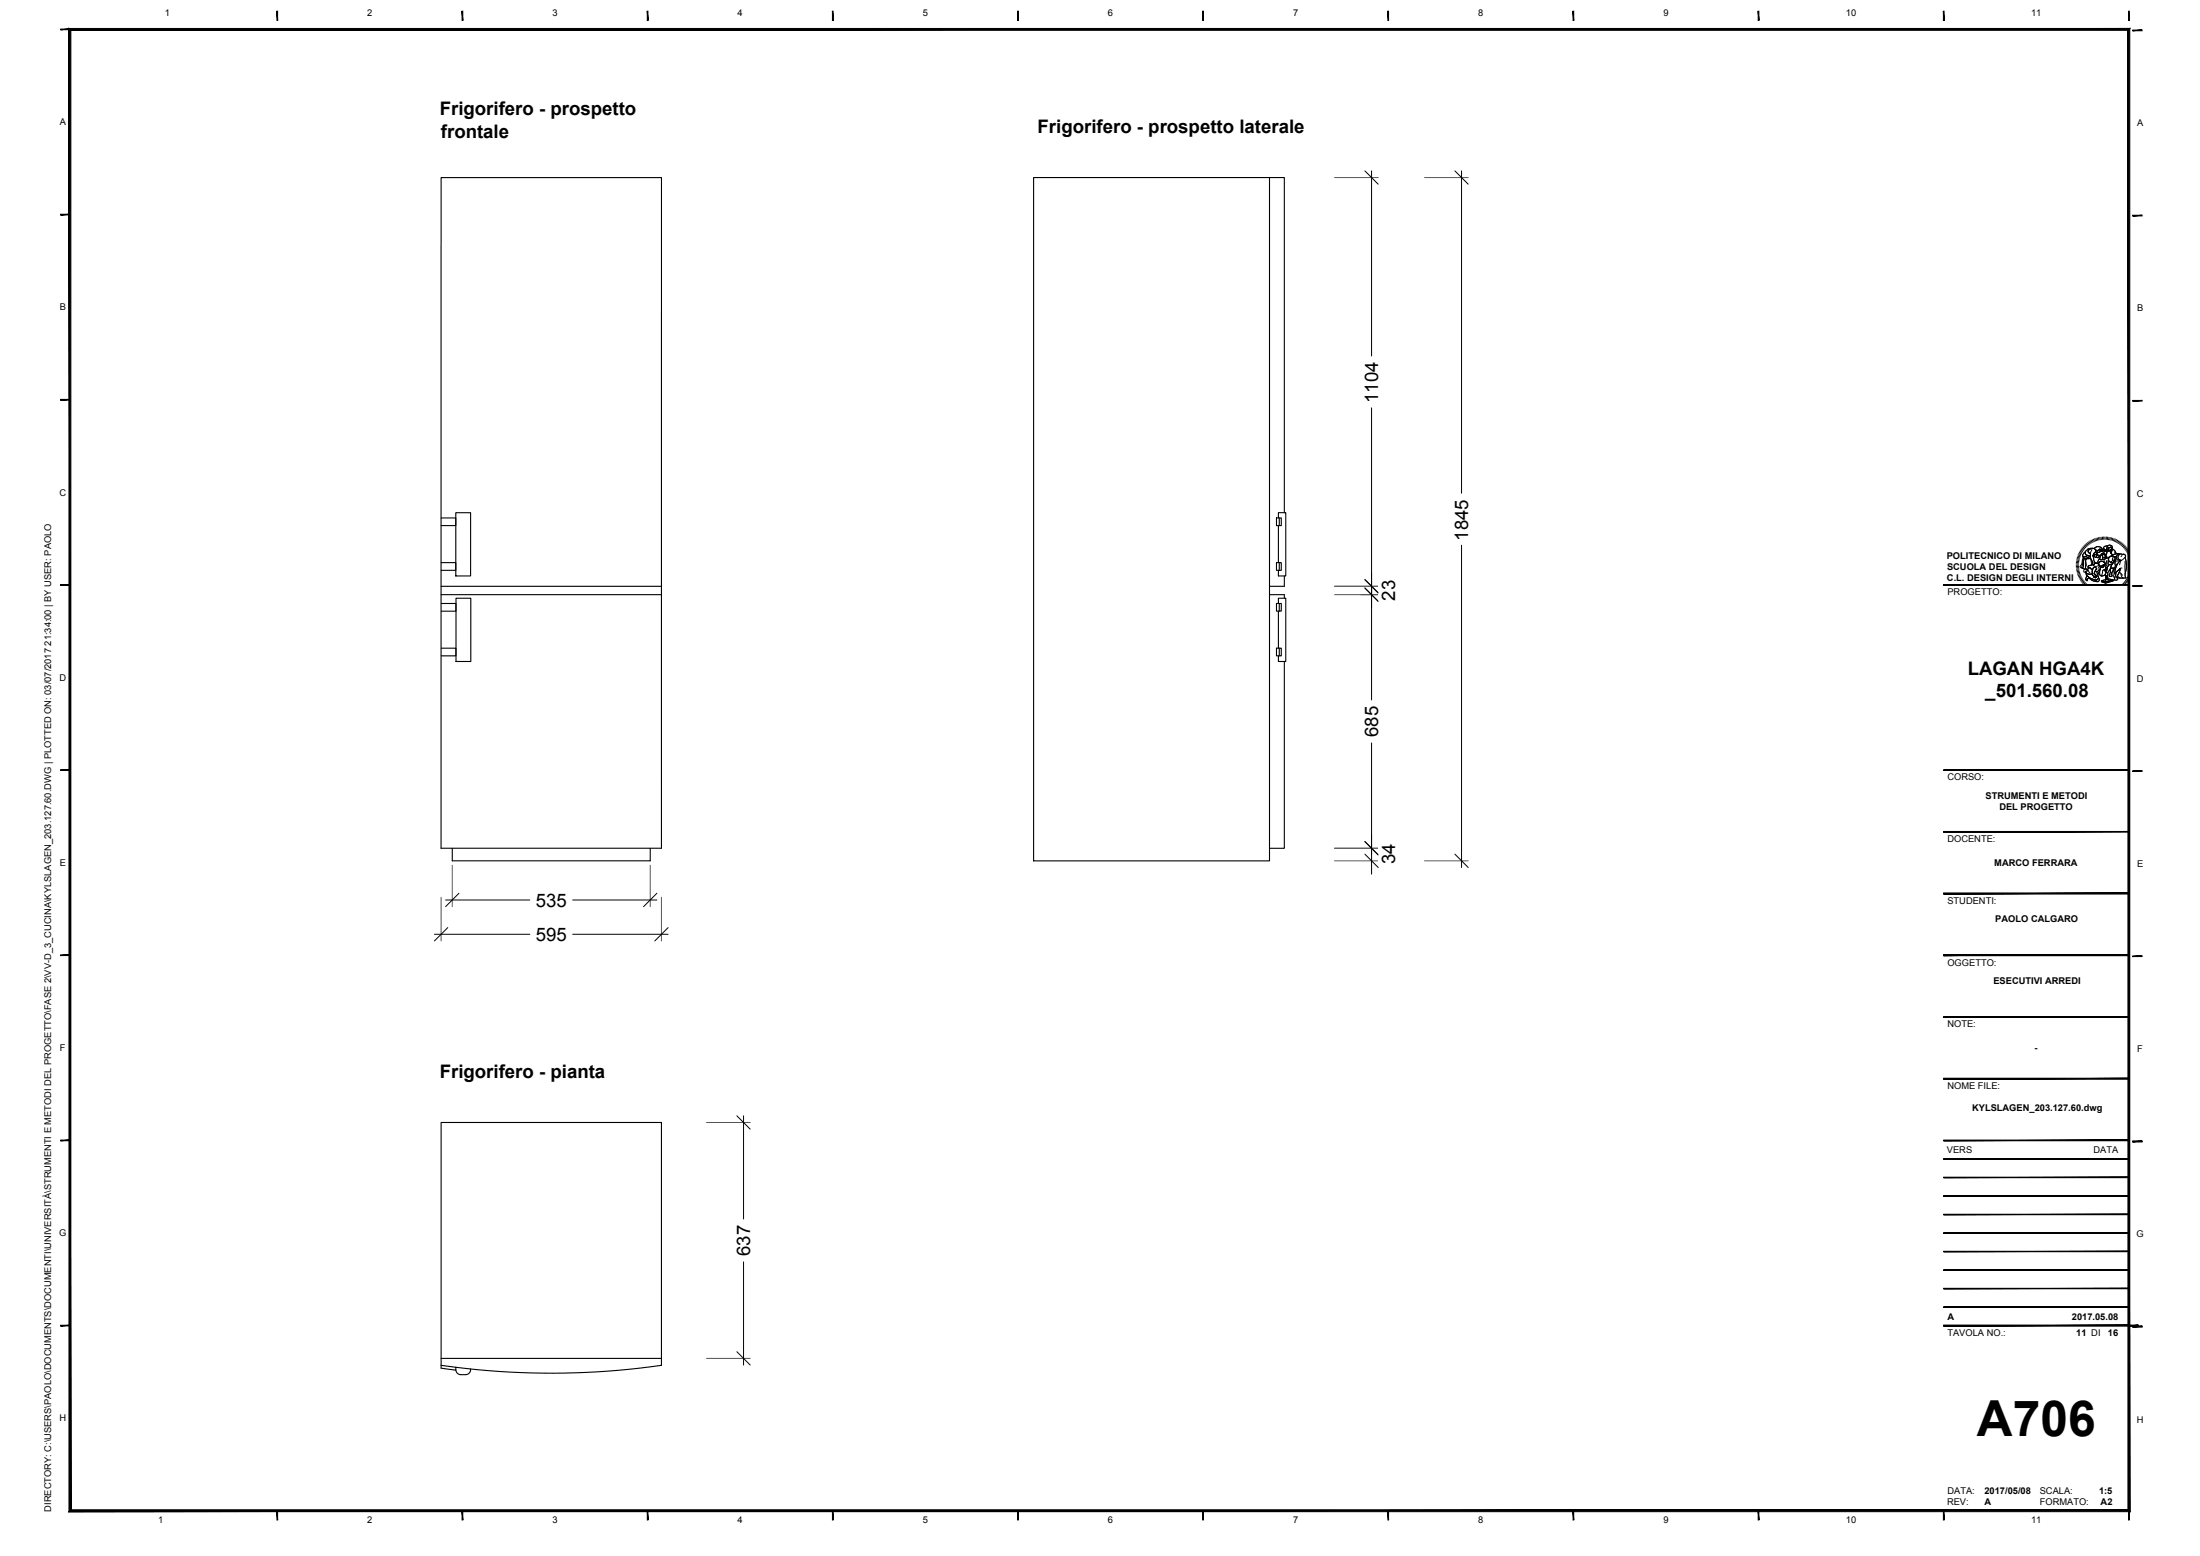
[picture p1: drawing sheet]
<svg xmlns="http://www.w3.org/2000/svg" width="594mm" height="420mm" viewBox="0 0 594 420" stroke-linecap="round" stroke-linejoin="round" font-family="sans-serif">
<!-- layer: 0 -->
<g fill="none" stroke="#000" stroke-width=".3">
<path d="M119.1 48h59.5v181h-59.5zM279.1 47.9h63.7v184.6h-63.7zM342.8 47.9h4v90.5M119.1 139.9h4v2h-4M123.1 138.4h4v17.1h-4zM344.7 139.9h1.3v2h-1.3zM345.2 139.9v-1.5h2v17.1h-2v-1.5M345.4 139.9v2M119.1 151.9h4v2.1h-4M119.1 158.3h59.4M344.7 151.9h1.3v2.1h-1.3zM345.2 141.9v10"/>
<path d="M345.4 151.9v2.1M346.8 155.5v2.8h-4M119.1 160.6h59.4M119.2 175h3.9v2.1h-3.9M119.2 163h3.9v2h-3.9M123.1 161.5h4v17.1h-4zM342.8 160.6h4v.9M344.7 175h1.3v2.1h-1.3zM344.7 163h1.3v2h-1.3zM345.2 163v-1.5h2v17.1h-2v-1.5M345.2 165v10M345.4 163v2"/>
<path d="M345.4 175v2.1M346.8 178.6v50.5h-4M122.1 229v3.4h53.5v-3.4M119.1 366.8h59.5M119.1 368.7l4 .5M123.1 369.2a208.8 208.8 0 0 0 55.5-.5v-65.6h-59.5v66.3l4 .6M123.1 369.2v.6M127.1 369.7v.2a1.34 1.34 0 0 1-1.4 1.3h-1.3a1.33 1.33 0 0 1-1.3-1.4"/>
</g>
<!-- layer: G-ANNO-LOGO -->
<g fill="none" stroke="#000" stroke-width=".27">
<path d="M560.6 152.6h.7M560.6 152.3h.7M560.7 151.9l.6 .1M560.7 151.5l.7 .1M560.8 151.2l.6 .1M560.8 150.8l.7 .2M560.9 150.5l.7 .2M561.1 150.2l.6 .2M561.2 149.8l.6 .3M561.3 149.5l.6 .3M561.3 152.9l-.7 .1M561.3 153.3h-.6"/>
<path d="M561.4 153.6l-.7 .1M561.4 153.9l-.6 .1M561.5 149.2l.6 .3M561.5 154.2l-.7 .2M561.6 154.5l-.7 .2M561.6 148.9l.6 .3M561.7 154.9l-.7 .2M561.8 155.2l-.7 .2M561.8 148.6l.6 .3M561.9 155.5l-.6 .2M562 148.3l.6 .3M562 155.7l-.6 .4"/>
<path d="M562.2 156l-.6 .4M562.2 148l.6 .4M562.4 156.3l-.6 .4M562.4 147.7l.6 .4M562.5 150.3l1.3 .2 .7-.3v.6h-.9a.79 .79 0 0 1-1.1-.4zM562.5 150.2l.1 .5M562.5 156.6l-.5 .4M562.7 147.4l.5 .5M562.7 150.7l-.3 .6-.1 1.3-.3 .7 .4 .2M562.7 156.9l-.5 .4M562.9 149.2l.3-.2-.1 .3a.83 .83 0 0 0 1 .8l.3 .1-.5 .3-.6-.2-.4 .1a.51 .51 0 0 1-.5-.4 .51 .51 0 0 1 .3-.6zM562.9 147.2l.5 .5"/>
<path d="M562.9 157.1l-.5 .4M563 150.8h.4l-.2 .5 .1 1.2-.1 1.1h-.2a.43 .43 0 0 1-.5-.1 .43 .43 0 0 1 .1-.6v-1.4zM563 150.8l-.3 .4-.2 2a.39 .39 0 0 0 .1 .4 .39 .39 0 0 0 .5 0M563.1 149l-.5 .5a.44 .44 0 0 0-.2 .6 .44 .44 0 0 0 .5 .3l.4-.1 .6 .2 .5-.3M563.1 157.4l-.5 .4M563.2 146.9l.5 .5M563.2 154.4a1.17 1.17 0 0 0 1.6 .6l.2-.1M563.3 148.7l.6-.5 1.3-.1a1.01 1.01 0 0 0-1.3 1l.6 .3v.8l-.5-.1a.77 .77 0 0 1-.9-.8zM563.3 154.7l.6 .3 1.1-.1 .1 .4 .3 .3-.1 .3 .3-.2 .2 .3-.1-.5 .3 .4-.1-.4 .4 .1-.8-.7 .3-.7 .4 .1 .3 1.1a.79 .79 0 0 1 0 .9 .79 .79 0 0 1-1 .3l-1.5-.8-.6-.5zM563.3 154.7l.1 .6 .8 .6 1.9 .9M563.4 157.6l-.5 .5M563.4 150.8h1.1l.6 1.2v.4l-.4 .2a.61 .61 0 0 0-.8 .7l.2 .1-.4 .4a.54 .54 0 0 1-.5-.8v-1.7z"/>
<path d="M563.4 150.9l-.2 .6v2.1M563.5 146.7l.4 .5M563.5 155.4l.8 .6 1 .4a.93 .93 0 0 0 1.4-.4 .65 .65 0 0 1 0 .9 .65 .65 0 0 1-.9 .1l-1.3-.6a.45 .45 0 0 0-.5-.3 .45 .45 0 0 0-.4 .4l.1 .3h-.3a.84 .84 0 0 1 0-1.2zM563.5 155.4l-.1 .2a.84 .84 0 0 0 0 1.2l.3-.2-.1-.1a.49 .49 0 0 1 .4-.4 .49 .49 0 0 1 .5 .3l.9 .5a1.05 1.05 0 0 0 1.5-.2l-.2-.7M563.6 157.8l-.4 .5M563.7 153.8a.51 .51 0 0 0-.8-.1 .51 .51 0 0 0 .1 .8 .62 .62 0 0 1 .5-.4 .62 .62 0 0 1 .6 .4l.3 .2M563.7 146.5l.5 .5M563.9 158l-.5 .6M563.9 153.5l.4-.2 .2 .1a.73 .73 0 0 1 .5 1v.5a1.19 1.19 0 0 1-1.8-.5l.6-.3-.1-.2zM563.9 152.8l1.2-.4 .3 .2 .2-.4 .5-.2 .5 .3 .3 .3a.99 .99 0 0 1 .1 1.2 .99 .99 0 0 1-1.1 .4v-.2a.47 .47 0 0 0 0-.8 .47 .47 0 0 0-.7 .3l-.2 .4-.7-.6a.29 .29 0 0 1-.4 0 .29 .29 0 0 1 0-.5zM564 146.3l.4 .5M564.1 158.2l-.4 .6"/>
<path d="M564.1 148.4a.93 .93 0 0 1 1.1-.3 .93 .93 0 0 1 .6 .9l-.2 .3a.99 .99 0 0 0-.2 1.5 1.08 1.08 0 0 0 .7 1.3l-.5 .1-.2 .4a.39 .39 0 0 1-.3-.2 .39 .39 0 0 1 0-.5l-.6-1.1v-1.3a.62 .62 0 0 1-.5-.4 .62 .62 0 0 1 .1-.7zM564.2 153.2l.8 .7M564.3 153.3l-.5 .4v.4M564.3 146.1l.4 .6M564.4 158.4l-.4 .6M564.5 150.8l-1.9-.1-.3 .5a2.03 2.03 0 0 1-.6 1.7l.2 .4M564.6 158.6l-.3 .6M564.7 145.9l.3 .6M564.7 151.1l.2 1.4M564.9 148.4l-.4 .8v1.1l.6 1.5a.55 .55 0 0 0 .3 .8l.2-.4 .4-.2a1.03 1.03 0 0 1-.7-1.4 1.45 1.45 0 0 1 .6-1.7 .97 .97 0 0 0-1.3-.8l-.8 .2-.6 .5-.1 .5a.83 .83 0 0 0 1 .8l.3 .1M564.9 158.8l-.3 .6M565 145.7l.3 .6"/>
<path d="M565.1 152.4l-.4 .2a.61 .61 0 0 0-.8 .7l.1 .1M565.2 148.1a.99 .99 0 0 0-1.3 1l.6 .3M565.2 158.9l-.3 .6M565.3 145.6l.3 .6M565.4 149.4l.4-.3 .6-.1-.1 .6-1.2 .5zM565.4 149.9l.8-.3 .3 .3a.33 .33 0 0 0-.4 .2 .33 .33 0 0 0 .2 .4h-.1a.61 .61 0 0 1-.8-.6zM565.4 149.9a.58 .58 0 0 0 .8 .6M565.5 153.1a.48 .48 0 0 1 .6 .3 .48 .48 0 0 1-.2 .6l-.4 .9 .8 .7-.4-.1 .1 .4-.3-.4 .1 .5-.2-.3-.3 .2 .1-.3-.3-.3-.1-.4v-1zM565.5 153.1a.48 .48 0 0 1 .6 .3 .48 .48 0 0 1-.2 .6l-.4 1 .8 .6-.4-.1 .1 .4-.3-.4 .1 .5-.2-.3-.2 .2v-.3l-.3-.3-.1-.4v-1zM565.5 159l-.2 .7M565.5 148.1l.8-.5 1 .2a.3 .3 0 0 1 .3 .3 .3 .3 0 0 1-.4 .3l-.2-.2-.6 .5-.5-.2M565.6 145.5l.3 .6"/>
<path d="M565.7 147.9l1.1-.3 .7 .4a.23 .23 0 0 1 .1 .3 .23 .23 0 0 1-.2 .1l-.4-.2-.1 .2-.6 .3-.8-.5zM565.8 159.2l-.2 .6M565.8 148.5l.7 .1 .6-.4 .3 .2-.2 .6-.4 .2-.5-.2-.5 .1zM566 145.3l.2 .7M566.1 152l.6 .3 .4 .6a.76 .76 0 0 1-.4 1.1M566.1 159.3l-.2 .6M566.2 150h.8l-.2 .1a.38 .38 0 0 1-.4 .5 .38 .38 0 0 1-.3-.6zM566.2 154.4l.3 1a.79 .79 0 0 1 0 .9 .79 .79 0 0 1-.9 .3M566.2 149.6l.3 .3M566.3 149.4v.2l-1.2 .5M566.3 152.9l-.8 .2M566.3 145.2l.2 .7"/>
<path d="M566.4 149l-.4 .5M566.4 159.4l-.1 .6M566.5 152.6l.7 .4M566.6 149.9a.34 .34 0 0 0-.5 .4 .34 .34 0 0 0 .5 .3 .34 .34 0 0 0 .2-.5l.2-.1h-.6M566.6 153a.7 .7 0 0 1 .1 1 .7 .7 0 0 1-.9 .2M566.7 152.3v-.3l.6-.5 1 .3 .1 .3a.25 .25 0 0 1 .1 .4 .25 .25 0 0 1-.4 0l-1 .4 .6 .4 .4-.3 .1-.4a.44 .44 0 0 0 .3-.4 .44 .44 0 0 0-.4-.4l-.9-.2-.5 .7-.2-.1v-.5l.5-.8 .2 .2h1.1l.5-.4v-.3l.6 .2 .1 1a.67 .67 0 0 0-.1 1l-.3 .6-.4 .1-.2 .6-.3-.1 .1 .3a.23 .23 0 0 1 .3 0 .23 .23 0 0 1 0 .4l.2-.3-.4 1.1a.95 .95 0 0 1-1.4-.1l-.4-.3 .4-.6 .2-1.1M566.7 145.2l.1 .6M566.7 152l.6-.5 .5 .1 .6 .4a.32 .32 0 0 1 .1 .5 .32 .32 0 0 1-.5 0l-.3 .2a.51 .51 0 0 1-.5 .3 .51 .51 0 0 1-.4-.5zM566.7 154.9l.8 .6M566.8 159.5l-.2 .6M566.9 149h.1M566.9 148.6l.2 .1"/>
<path d="M567 150.9a1.29 1.29 0 0 0-.5 1.3M567 154.3v.9M567 145.1l.1 .7M567 148.6v.1M567.1 159.5l-.1 .7M567.1 152.9l1.1-.4-.1 .5-.4 .3-.5-.2zM567.1 153.7l-.3 .9-.4 .5M567.3 148.8l.8-.2a.28 .28 0 0 1 .2 .4 .28 .28 0 0 1-.4 0zM567.4 145v.7M567.4 148.4l-.2 .6-.4 .2-.5-.2-.5 .2M567.4 149.7l.5-.3 .4 .1 .5 .9a.24 .24 0 0 1-.1 .4 .24 .24 0 0 1-.3-.2 .24 .24 0 0 1 .2-.3l-.2-.6a.43 .43 0 0 0-.7-.1 .43 .43 0 0 0 0 .7 .49 .49 0 0 1 0 .8 .49 .49 0 0 1-.8-.3zM567.4 159.6l-.1 .6"/>
<path d="M567.5 156.8l1.9-.5 1.2 .3-2 .6zM567.5 156.8l1.1 .4v.3l-1.1-.4zM567.7 149.6l.6 .1 .2 .5a.64 .64 0 0 1 0 .7 .64 .64 0 0 1-.7 .2zM567.7 145l.1 .7M567.7 159.6v.7M567.8 148.6v-.3a.52 .52 0 0 1 .6 0 .52 .52 0 0 1 .2 .5l-.2 .1M567.8 153.1h.1M567.8 154l-.3 1.5 1-.2M567.8 148.4a.52 .52 0 0 1 .6-.1 .52 .52 0 0 1 .2 .5l-.2 .1-.2-.3h-.4zM567.9 152.7l.1 .1M567.9 153h.1M568 152.8h-.1"/>
<path d="M568 149.8h.1M568 149.7l-.1 .2M568 159.6v.7M568.1 145v.7M568.2 148.7l-.5-.1-.4 .2h.3a.38 .38 0 0 0 .4 .3 .38 .38 0 0 0 .4-.3l-.2-.2v.2M568.2 153.8l.3 .1 .1-.4a.22 .22 0 0 1 .2-.3 .22 .22 0 0 1 .2 .2l-.4 1.1a.23 .23 0 0 0 0-.4 .23 .23 0 0 0-.3 0zM568.2 151.1v.7M568.2 152.5l-.1 .5a.51 .51 0 0 1-.9 0M568.3 149.6l.2 .3-.1 .1M568.4 159.6v.7M568.4 149.8a.43 .43 0 0 0-.7-.2 .43 .43 0 0 0 0 .7 .5 .5 0 0 1 0 .8 .5 .5 0 0 1-.7-.4l.4-1 .7-.3 .4 .3 .3 .7a.24 .24 0 0 1-.1 .4 .24 .24 0 0 1-.3-.3M568.4 145v.7"/>
<path d="M568.5 150.1l-.2 .1M568.5 149.9a.42 .42 0 0 1-.1 .6 .42 .42 0 0 1-.6-.1M568.5 150.8l-.3 .3h-.4M568.6 157.2l2-.6v.3l-2 .6zM568.6 157.2v.3M568.6 148.8l.2-.1 .1 .4-.2 .9M568.7 153.3h.1M568.7 153.9l-.1 .6 .2-.3M568.7 159.6v.7M568.7 148.4l.1 .4M568.8 150.4l-.2-.5a.89 .89 0 0 0 .1-1.2l-.5-.4a.45 .45 0 0 1-.1-.6 .45 .45 0 0 1 .5-.2h.6l-.3 .7 .1 .8 .2-.1v-.4l.3 .3 .5-.1-.1 .6 .2-.1 .4 .7-1.1 .7M568.8 145l-.1 .7"/>
<path d="M568.8 153.7l-.1 .2-.1-.2M568.8 151.4l-.1 1.3M568.8 150.6l.5 .2M569 155.4l.1-.1 .1 1.1-.2-.6-.4 .7zM569 152.5l-.4 .4v.4M569 159.6l.1 .7M569.1 153.2l-.4 .1-.2 .6h-.4l.3 .2h.2M569.1 151.4l-.4 .9M569.1 145v.7M569.2 147.5h-.5a.63 .63 0 0 0-.7 .7M569.2 148.5l.3 .3 .5-.1M569.3 147.3l.5-.1 .6 .5v.8l-.4 .9 .2-1.3a.3 .3 0 0 0-.1-.4 .3 .3 0 0 0-.4 .2l-.3 .1-.2 .9-.2 .1-.1-.8z"/>
<path d="M569.3 147.3l.5-.1 .6 .4v.9l-.4 .9 .2-1.3a.27 .27 0 0 0-.1-.3 .27 .27 0 0 0-.4 .1h-.3l-.2 1-.2 .1-.1-.8zM569.3 159.5l.1 .7M569.4 150.6l.1-.1a1.44 1.44 0 0 1 1.9 .2l-.3 .8a.88 .88 0 0 1-.8 .5 .88 .88 0 0 1-.8-.5zM569.4 148.2h.2M569.4 152.5l.9-.1-.7 1.6a1.52 1.52 0 0 0-.5 1.5l-.1-.1-.4 .6-.1-.9zM569.4 152.6l-.9 2.5 .2 .9 .4-.7 .2 1.4-.3-.9-.4 1.1 .1-.9M569.4 147.9h.4a.29 .29 0 0 1 .4 0 .29 .29 0 0 1 0 .3l-.2 .5-.6 .1-.2-.3zM569.5 148.6l.1 .1M569.5 151.5v.1a.63 .63 0 0 0-.1 .9l.9-.1 .5-.6M569.5 145.1l-.1 .6M569.5 148.3h.1M569.6 148.5v.1"/>
<path d="M569.7 159.5l.1 .7M569.8 145.1l-.1 .7M569.9 148.4h.2M569.9 148.4v.1M569.9 153.5l.8-.1-.5 1.5a.44 .44 0 0 1-.2 .8l-.4-.2zM570 159.4l.1 .7M570.1 149.2l.4 .6M570.2 151.7h.1M570.2 145.2l-.2 .7M570.3 150l1-.4 .8-.1-.7 1zM570.3 152.4l-.7 1.6a1.52 1.52 0 0 0-.5 1.5M570.3 159.3l.2 .7"/>
<path d="M570.3 151.6l-.3 .1M570.4 148.2a1.28 1.28 0 0 1 .9 1.1l.3 .2-.6 .2a.55 .55 0 0 1-.7-.1 .55 .55 0 0 1-.1-.7zM570.4 148.2l.7 .5 .2 .5M570.4 151.9l-.1 .1M570.5 145.3l-.2 .7M570.6 159.2l.2 .7M570.6 156.6v.3l-2 .6-1.1-.4v-.3l1.1 .4 2-.6a6.2 6.2 0 0 0-3.1 .2M570.7 153.4l-.5 1.3 .2 .8-.2 .1-.6-.1 .3-2M570.9 145.4l-.3 .7M570.9 151.6l.3-.1-.1 .8a.65 .65 0 0 1 .2 .7 .65 .65 0 0 1-.6 .4l-.8 .1 .3-1.1zM570.9 159.1l.3 .6M570.9 151.3v.4"/>
<path d="M570.9 150.3l.4 .1 .1 .3M571 149.1l.5 .4M571.1 153.4l-1.2 .1M571.1 154.7l-.1 .3 .3 .2M571.2 145.6l-.2 .6M571.2 159l.3 .6M571.2 151.5v1.3l-.3 1a1.83 1.83 0 0 0-.1 2l.2 .2M571.4 154.5l1.1-1-.5 1.6a1.28 1.28 0 0 0-.2 1.4l-.1 .1a.46 .46 0 0 1-.7 0 .46 .46 0 0 1 .1-.7zM571.4 150.5a1.04 1.04 0 0 1 .6-.9 1.04 1.04 0 0 1 1.1 .1 .56 .56 0 0 1 .8 .2 .56 .56 0 0 1-.2 .8l-.3 .2a1.08 1.08 0 0 1-1.1 .5 1.08 1.08 0 0 1-.8-.7M571.4 150.7l-.5 .7a.63 .63 0 0 1-.9 .5l-.2-.2a.73 .73 0 0 1-.2-1.1l.6-.3a.33 .33 0 0 1 .4 .1 .33 .33 0 0 1-.2 .5l.1 .2a.22 .22 0 0 0 .1 .3 .22 .22 0 0 0 .3-.2l.2-.4-.1-.5-.7-.2-.9 .4v.5M571.5 158.8l.3 .6M571.5 152.3v.5"/>
<path d="M571.5 145.7l-.2 .6M571.8 158.7l.3 .6M571.9 145.9l-.4 .6M571.9 151.4l-.9 .1M572 155.7l.5 .4M572.1 158.5l.3 .6M572.2 146l-.4 .6M572.2 149.5a2.54 2.54 0 0 0-2 .6M572.3 158.3l.4 .6M572.3 154.5l.9 .8M572.4 151.4a6.7 6.7 0 0 0-1.4 3.5l1.5-1.4 .5-.1M572.4 149.6a.92 .92 0 0 0-.5 1 .92 .92 0 0 0 1 .7"/>
<path d="M572.4 149.6l.6 .1a.62 .62 0 0 1 .7 0 .62 .62 0 0 1 .2 .7l.2 1.2a8.1 8.1 0 0 1-.3 3.7l.3 .7-1.9 .1a.45 .45 0 0 1-.6-.3 .45 .45 0 0 1 .3-.6l.6-1.7-1.5 1.4a5.8 5.8 0 0 1 1.5-3.5l.4-.1a.92 .92 0 0 1-1-.7 .92 .92 0 0 1 .5-1zM572.5 146.2l-.4 .6M572.5 153.5l-.5 1.6a1.28 1.28 0 0 0-.2 1.4l-.1 .1a.46 .46 0 0 1-.7 0 .46 .46 0 0 1 .1-.7l.3-1.4M572.6 158.1l.4 .6M572.6 151.4l-.2 1.1M572.7 154.9l.2 .8 .5 .4M572.8 146.4l-.4 .6M572.8 157.9l.5 .5M573 150l-.3 .3M573.1 146.6l-.5 .6M573.1 157.7l.4 .5M573.3 157.5l.5 .5"/>
<path d="M573.3 146.9l-.4 .5M573.5 157.3l.5 .4M573.6 147.1l-.5 .5M573.8 157l.5 .4M573.8 151.6l.1 3.3M573.8 147.4l-.5 .4M573.9 150.5a9.5 9.5 0 0 1 0 5l.2 .5h-2.4M573.9 156.7l.6 .4M574.1 147.6l-.5 .5M574.1 156.5l.6 .3M574.3 156.2l.6 .3M574.3 147.9l-.5 .4"/>
<path d="M574.5 155.9l.6 .3M574.5 148.2l-.5 .4M574.6 155.6l.6 .3M574.7 148.5l-.5 .3M574.7 155.3l.7 .3M574.9 155l.6 .3M574.9 148.8l-.6 .3M575 154.7l.6 .2M575.1 154.4l.6 .2M575.1 149.1l-.6 .3M575.1 154.1l.7 .1M575.2 153.8l.7 .1"/>
<path d="M575.2 153.4l.7 .1M575.2 149.4l-.6 .3M575.3 153.1l.6 .1M575.3 152.9h.7M575.4 149.7l-.6 .3M575.5 150.1l-.6 .2M575.6 150.4l-.6 .2M575.7 150.8l-.6 .1M575.8 151.1l-.7 .1M575.9 151.5l-.7 .1M575.9 151.8l-.7 .1M575.9 152.2h-.6"/>
<path d="M576 152.5h-.7"/>
</g>
<!-- layer: G-ANNO-TTLB -->
<g fill="#fff" stroke="#fff" stroke-width=".27">
<path d="M549.9 157.9l30.7 4.4-5.7-4.4zM549.9 157.9l30.7 4.4h-30.7z"/>
<path d="M574.9 143.4h5.7l-5.7 14.5zM580.6 143.4l-5.7 14.5 5.7 4.4z"/>
</g>
<path d="M549.9 157.9h25v-14.5h5.7v18.9h-30.7z" fill="none" stroke="#fff" stroke-width=".27"/>
<g fill="#000" stroke="#000" stroke-width=".27">
<path d="M16.4 8h2.5v-.2zM16.4 7.8h2.5l-2.5 .2z"/>
<path d="M18.6 7.7l.5 400v-399.5zM18.6 7.7l.5 400-.5 .5zM19.1 407.7l-.5 .5 556-.5zM18.6 408.2l556-.5 .5 .5zM574.6 8.2v399.5l.5 .5zM574.6 8.2l.5-.5v400.5zM19.1 8.2h555.5l.5-.5zM18.6 7.7h556.5l-556 .5z"/>
<path d="M74.8 3l.2 2.5v-2.5zM74.8 3l.2 2.5h-.2z"/>
<path d="M124.8 3l.2 2.5v-2.5zM124.8 3l.2 2.5h-.2z"/>
<path d="M174.8 3l.2 2.5v-2.5zM174.8 3l.2 2.5h-.2z"/>
<path d="M224.8 3l.2 2.5v-2.5zM224.8 3l.2 2.5h-.2z"/>
<path d="M274.8 3l.2 2.5v-2.5zM274.8 3l.2 2.5h-.2z"/>
<path d="M324.8 3l.2 2.5v-2.5zM324.8 3l.2 2.5h-.2z"/>
<path d="M374.8 3l.2 2.5v-2.5zM374.8 3l.2 2.5h-.2z"/>
<path d="M424.8 3l.2 2.5v-2.5zM424.8 3l.2 2.5h-.2z"/>
<path d="M474.8 3l.2 2.5v-2.5zM474.8 3l.2 2.5h-.2z"/>
<path d="M524.8 3l.2 2.5v-2.5zM524.8 3l.2 2.5h-.2z"/>
<path d="M574.8 3l.2 2.5v-2.5zM574.8 3l.2 2.5h-.2z"/>
<path d="M575.9 8.3h2.5v-.2zM575.9 8.1h2.5l-2.5 .2z"/>
<path d="M16.4 58h2.5v-.1zM16.4 57.9h2.5l-2.5 .1z"/>
<path d="M575.9 58.3h2.5v-.2zM575.9 58.1h2.5l-2.5 .2z"/>
<path d="M16.4 108h2.5v-.2zM16.4 107.8h2.5l-2.5 .2z"/>
<path d="M575.9 108.3h2.5v-.2zM575.9 108.1h2.5l-2.5 .2z"/>
<path d="M16.4 158h2.5v-.2zM16.4 157.8h2.5l-2.5 .2z"/>
<path d="M524.9 158h50v-.2zM524.9 157.8h50l-50 .2z"/>
<path d="M575.9 158.3h2.5v-.2zM575.9 158.1h2.5l-2.5 .2z"/>
<path d="M16.4 208h2.5v-.2zM16.4 207.8h2.5l-2.5 .2z"/>
<path d="M524.9 208h50v-.2zM524.9 207.8h50l-50 .2z"/>
<path d="M575.9 208.3h2.5v-.2zM575.9 208.1h2.5l-2.5 .2z"/>
<path d="M524.9 224.7h50v-.2zM524.9 224.5h50l-50 .2z"/>
<path d="M16.4 258h2.5v-.2zM16.4 257.8h2.5l-2.5 .2z"/>
<path d="M524.9 241.2v.2l50-.2zM524.9 241.4l50-.2v.2z"/>
<path d="M524.9 257.8v.2l50-.2zM524.9 258l50-.2v.2z"/>
<path d="M524.9 257.8v.2l50-.2zM524.9 258l50-.2v.2z"/>
<path d="M524.9 257.8v.2l50-.2zM524.9 258l50-.2v.2z"/>
<path d="M524.9 257.8v.2l50-.2zM524.9 258l50-.2v.2z"/>
<path d="M524.9 241.4h50v-.2zM524.9 241.2h50l-50 .2z"/>
<path d="M575.9 258.3h2.5v-.2zM575.9 258.1h2.5l-2.5 .2z"/>
<path d="M524.9 274.5v.2l50-.2zM524.9 274.7l50-.2v.2z"/>
<path d="M524.9 291.2v.2l50-.2zM524.9 291.4l50-.2v.2z"/>
<path d="M524.9 291.2v.2l50-.2zM524.9 291.4l50-.2v.2z"/>
<path d="M16.4 308h2.5v-.1zM16.4 307.9h2.5l-2.5 .1z"/>
<path d="M524.9 317.9h50zM524.9 318l50-.1z"/>
<path d="M524.9 312.9h50zM524.9 313l50-.1z"/>
<path d="M524.9 307.9v.1l50-.1zM524.9 308l50-.1v.1z"/>
<path d="M575.9 308.3h2.5v-.2zM575.9 308.1h2.5l-2.5 .2z"/>
<path d="M575.9 308.3h2.5v-.2zM575.9 308.1h2.5l-2.5 .2z"/>
<path d="M524.9 337.9h50zM524.9 338l50-.1z"/>
<path d="M524.9 332.9h50zM524.9 333l50-.1z"/>
<path d="M524.9 327.9h50zM524.9 328l50-.1z"/>
<path d="M524.9 322.9h50zM524.9 323l50-.1z"/>
<path d="M16.4 358h2.5v-.2zM16.4 357.8h2.5l-2.5 .2z"/>
<path d="M524.9 357.8v.2l50-.2zM524.9 358l50-.2v.2z"/>
<path d="M524.9 357.8v.2l50-.2zM524.9 358l50-.2v.2z"/>
<path d="M524.9 352.9h50zM524.9 353l50-.1z"/>
<path d="M524.9 347.9h50zM524.9 348l50-.1z"/>
<path d="M524.9 342.9h50zM524.9 343l50-.1z"/>
<path d="M574.9 358h2.5v-.2zM574.9 357.8h2.5l-2.5 .2z"/>
<path d="M574.9 358h2.5v-.2zM574.9 357.8h2.5l-2.5 .2z"/>
<path d="M575.9 358.3h2.5v-.2zM575.9 358.1h2.5l-2.5 .2z"/>
<path d="M575.9 358.3h2.5v-.2zM575.9 358.1h2.5l-2.5 .2z"/>
<path d="M74.8 407.9l.2 2.5v-2.5zM74.8 407.9l.2 2.5h-.2z"/>
<path d="M124.8 407.9l.2 2.5v-2.5zM124.8 407.9l.2 2.5h-.2z"/>
<path d="M174.8 407.9l.2 2.5v-2.5zM174.8 407.9l.2 2.5h-.2z"/>
<path d="M224.8 407.9l.2 2.5v-2.5zM224.8 407.9l.2 2.5h-.2z"/>
<path d="M274.8 407.9l.2 2.5v-2.5zM274.8 407.9l.2 2.5h-.2z"/>
<path d="M324.8 407.9l.2 2.5v-2.5zM324.8 407.9l.2 2.5h-.2z"/>
<path d="M374.8 407.9l.2 2.5v-2.5zM374.8 407.9l.2 2.5h-.2z"/>
<path d="M424.8 407.9l.2 2.5v-2.5zM424.8 407.9l.2 2.5h-.2z"/>
<path d="M474.8 407.9l.2 2.5v-2.5zM474.8 407.9l.2 2.5h-.2z"/>
<path d="M524.8 407.9l.2 2.5v-2.5zM524.8 407.9l.2 2.5h-.2z"/>
<path d="M574.8 407.9l.2 2.5v-2.5zM574.8 407.9l.2 2.5h-.2z"/>
</g>
<!-- layer: G-ANNO-TEXT -->
<g fill="none" stroke="#545454" stroke-width=".27">
<path d="M360.4 47.9h11.8M384.7 47.9h11.8M360.4 158.3h11.8M360.4 160.6h11.8M122.1 233.6v11.2M175.6 233.6v11.2M360.4 232.4h11.8M360.4 229h11.8M384.7 232.4h11.8M119.1 242.3v11.8M178.6 242.3v11.8M190.8 303.1h11.8"/>
<path d="M190.8 366.8h11.8"/>
</g>
<path d="M370.4 46.1v50M394.7 46.1v87.1M370.4 110.1v78.9M394.7 147.2v87M370.4 200.6v35.4M117.3 252.3h25.8M120.3 243h22.8M154.7 252.3h25.7M154.7 243h22.7M200.8 301.3v27.9M200.8 340.7v27.9" fill="none" stroke="#000" stroke-width=".27"/>
<!-- layer: 0 -->
<g fill="none" stroke="#000" stroke-width=".27">
<path d="M368.6 46.1l3.6 3.6M392.9 46.1l3.6 3.6M368.6 158.8l3.6 3.6M368.6 156.5l3.6 3.6M368.6 227.2l3.6 3.6M368.6 230.6l3.6 3.6M392.9 230.6l3.6 3.6M120.9 250.5l-3.6 3.6M123.9 241.2l-3.6 3.6M177.4 241.2l-3.6 3.6M180.4 250.5l-3.6 3.6M199 301.3l3.6 3.6"/>
<path d="M199 365l3.6 3.6"/>
</g>
<!-- layer: G-ANNO-TEXT -->
<g fill="#fff" stroke="#fff" stroke-width=".27">
<path d="M391.9 134.1v12.2h5.5zM391.9 134.1h5.5v12.2z"/>
<path d="M144 249.5v5.5l9.8-5.5zM144 255l9.8-5.5v5.5z"/>
<path d="M144 240.3v5.4l9.8-5.4zM144 245.7l9.8-5.4v5.4z"/>
<path d="M367.6 189.9v9.8h5.5zM367.6 189.9h5.5v9.8z"/>
<path d="M367.6 97v12.2h5.5zM367.6 97h5.5v12.2z"/>
<path d="M198 330.1v9.7h5.5zM198 330.1h5.5v9.7z"/>
<path d="M372.2 227.1v7h5.5zM372.2 227.1h5.5v7z"/>
<path d="M372.2 155.9v7.1h5.5zM372.2 155.9h5.5v7.1z"/>
</g>
<text font-size="13.4" x="533.8" y="387.7">A706</text>
<g font-size="5">
<text x="118.8" y="31.1">Frigorifero - prospetto</text>
<text x="280.2" y="35.9">Frigorifero - prospetto laterale</text>
<text x="119.1" y="37.2">frontale</text>
<text x="372.1" y="108.9" transform="rotate(-90 372.1 108.9)">1104</text>
<text x="396.4" y="146" transform="rotate(-90 396.4 146)">1845</text>
<text x="376.8" y="162.2" transform="rotate(-90 376.8 162.2)">23</text>
<text x="531.3" y="182.2">LAGAN HGA4K</text>
<text x="536.1" y="188.2">_501.560.08</text>
<text x="372.1" y="199" transform="rotate(-90 372.1 199)">685</text>
<text x="376.8" y="233.4" transform="rotate(-90 376.8 233.4)">34</text>
<text x="144.7" y="244.8">535</text>
<text x="144.7" y="254">595</text>
<text x="118.7" y="291.2">Frigorifero - pianta</text>
<text x="202.6" y="339.1" transform="rotate(-90 202.6 339.1)">637</text>
</g>
<g font-size="2.5">
<text x="44.5" y="4.4">1</text>
<text x="99.2" y="4.4">2</text>
<text x="149.2" y="4.4">3</text>
<text x="199.2" y="4.4">4</text>
<text x="249.2" y="4.4">5</text>
<text x="299.2" y="4.4">6</text>
<text x="349.2" y="4.4">7</text>
<text x="399.2" y="4.4">8</text>
<text x="449.2" y="4.4">9</text>
<text x="498.5" y="4.4">10</text>
<text x="548.5" y="4.4">11</text>
<text x="16.1" y="33.8">A</text>
<text x="577.1" y="34.1">A</text>
<text x="16.1" y="83.8">B</text>
<text x="577.1" y="84.1">B</text>
<text x="16.1" y="133.8">C</text>
<text x="577" y="134.1">C</text>
<text x="525.7" y="150.9">POLITECNICO DI MILANO</text>
<text x="525.8" y="153.9">SCUOLA DEL DESIGN</text>
<text x="525.8" y="156.9">C.L. DESIGN DEGLI INTERNI</text>
<text x="525.9" y="160.7">PROGETTO:</text>
<text x="16.1" y="183.8">D</text>
<text x="577" y="184.1">D</text>
<text x="525.9" y="210.7">CORSO:</text>
<text x="536.1" y="215.7">STRUMENTI E METODI</text>
<text x="539.9" y="218.7">DEL PROGETTO</text>
<text x="525.9" y="227.4">DOCENTE:</text>
<text x="16.1" y="233.8">E</text>
<text x="538.5" y="233.8">MARCO FERRARA</text>
<text x="577.1" y="234.1">E</text>
<text x="525.9" y="244.1">STUDENTI:</text>
<text x="538.8" y="249">PAOLO CALGARO</text>
<text x="525.9" y="260.7">OGGETTO:</text>
<text x="538.3" y="265.7">ESECUTIVI ARREDI</text>
<text x="525.9" y="277.4">NOTE:</text>
<text x="16.2" y="283.8">F</text>
<text x="549.4" y="283.8">-</text>
<text x="577.1" y="284.1">F</text>
<text x="525.9" y="294.1">NOME FILE:</text>
<text x="532.5" y="300">KYLSLAGEN_203.127.60.dwg</text>
<text x="525.7" y="311.3">VERS</text>
<text x="565.3" y="311.3">DATA</text>
<text x="16" y="333.8">G</text>
<text x="576.9" y="334.1">G</text>
<text x="525.9" y="356.3">A</text>
<text x="559.5" y="356.3">2017.05.08</text>
<text x="525.9" y="360.9">TAVOLA NO.:</text>
<text x="560.6" y="360.9">11 DI</text>
<text x="569.2" y="360.9">16</text>
<text x="16.1" y="383.8">H</text>
<text x="577" y="384.1">H</text>
<text x="525.8" y="406.3">REV:</text>
<text x="525.9" y="403.4">DATA:</text>
<text x="535.9" y="406.3">A</text>
<text x="535.9" y="403.3">2017/05/08</text>
<text x="550.8" y="403.3">SCALA:</text>
<text x="550.8" y="406.3">FORMATO:</text>
<text x="566.8" y="403.3">1:5</text>
<text x="567.2" y="406.3">A2</text>
<text x="13.8" y="408.2" transform="rotate(-90 13.8 408.2)">DIRECTORY: C:\USERS\PAOLO\DOCUMENTS\DOCUMENTI\UNIVERSITÀ\STRUMENTI E METODI DEL PROGETTO\FASE 2\VV-D_3_CUCINA\KYLSLAGEN_203.127.60.DWG | PLOTTED ON: 03/07/2017 21:34:00 | BY USER: PAOLO</text>
<text x="42.7" y="411.3">1</text>
<text x="99.2" y="411.3">2</text>
<text x="149.2" y="411.3">3</text>
<text x="199.2" y="411.3">4</text>
<text x="249.2" y="411.3">5</text>
<text x="299.2" y="411.3">6</text>
<text x="349.2" y="411.3">7</text>
<text x="399.2" y="411.3">8</text>
<text x="449.2" y="411.3">9</text>
<text x="498.5" y="411.3">10</text>
<text x="548.5" y="411.3">11</text>
</g>
</svg>
